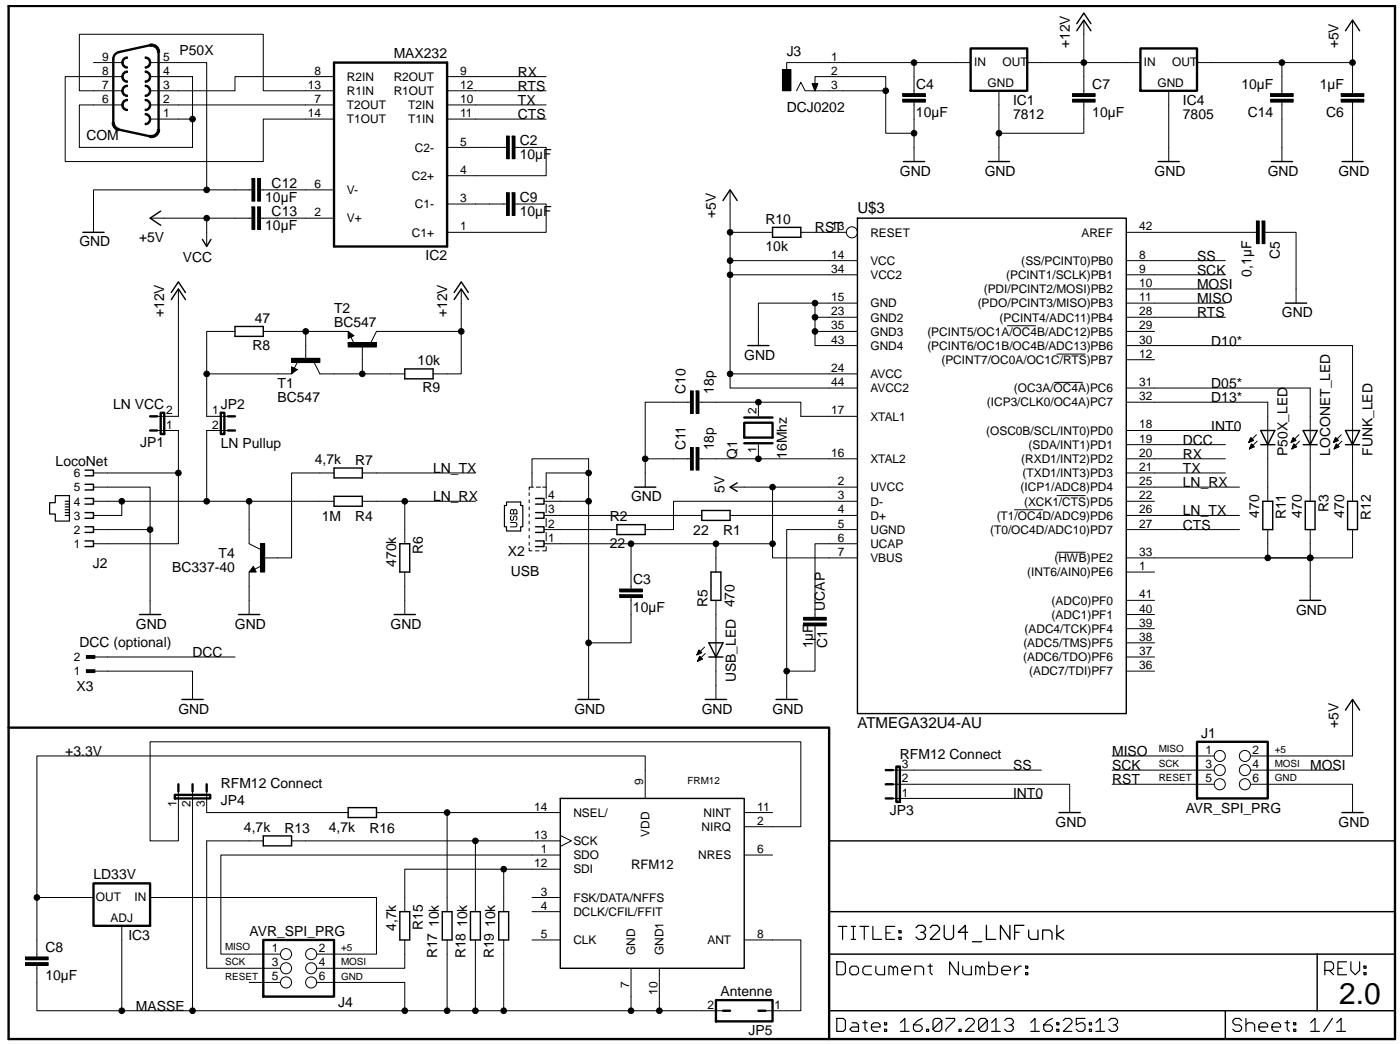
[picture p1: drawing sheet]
<svg xmlns="http://www.w3.org/2000/svg" width="251mm" height="187mm" viewBox="0 0 251 187" stroke-linecap="round" stroke-linejoin="round" font-family="sans-serif">
<g fill="none" stroke="#000" stroke-width=".18">
<path d="M16.8 11.2h5.1M21.9 13.7h-10.2v15.3h35.6v-7.6h12.7M21.9 16.3h-7.7v-10.1h33.1v10.1h12.7M22 10.7l.3-.3 .4-.2h.2v.3a.76 .76 0 0 0-.8 .7 .76 .76 0 0 0 .8 .8v.2a1.01 1.01 0 0 1-.9-.5 1.01 1.01 0 0 1 0-1zM22.3 18l.6-.2v.3a.76 .76 0 0 0-.8 .7 .76 .76 0 0 0 .8 .8v.2a1.01 1.01 0 0 1-1-.7 1.01 1.01 0 0 1 .4-1.1zM22.3 12.9l.6-.2v.3a.76 .76 0 0 0-.8 .7 .76 .76 0 0 0 .8 .8v.3a1.01 1.01 0 0 1-1-.7 1.01 1.01 0 0 1 .4-1.2zM22.3 15.4l.6-.1v.2a.76 .76 0 0 0-.8 .8 .76 .76 0 0 0 .8 .8v.2a1.01 1.01 0 0 1-1-.7 1.01 1.01 0 0 1 .4-1.2zM26.1 17.8a1.02 1.02 0 0 1 1 1 1.02 1.02 0 0 1-1 1v-.2a.76 .76 0 0 0 .7-.8 .76 .76 0 0 0-.7-.7zM26.1 15.3a1.02 1.02 0 0 1 1 1 1.02 1.02 0 0 1-1 1v-.2a.76 .76 0 0 0 .7-.8 .76 .76 0 0 0-.7-.8zM26.1 12.7a1.02 1.02 0 0 1 1 1 1.02 1.02 0 0 1-1 1.1v-.3a.76 .76 0 0 0 .7-.8 .76 .76 0 0 0-.7-.7zM26.1 10.2a1.01 1.01 0 0 1 1 1 1.01 1.01 0 0 1-1 1v-.2a.76 .76 0 0 0 .7-.8 .76 .76 0 0 0-.7-.7zM26.9 7.9a1.46 1.46 0 0 1 1.8 1.5h-.4a1.06 1.06 0 0 0-1.3-1.1z"/>
<path d="M26.9 11.2h10.2v22.9M26.9 13.7h7.7v12.7h-20.4v-7.6h7.7M26.9 18.8h33.1M60 13.7h-17.8v2.6h-15.3M80.3 13.7h17.7M80.3 18.8h17.7M98 16.3h-17.7M140.5 12.5h1.5v3.8h-1.5zM140.5 12.5h.1M141.2 12.5v-1.3h22.9v5.6M143 16.3l.8-1.5 .7 1.5h14.5M145.8 15h1l-.5 1.3z"/>
<path d="M145.8 15h1M145.9 15.2h.9M145.9 15.3h.8M145.9 15.4h.8M146 15.5h.6M146 15.6h.6M146.1 15.8h.4M146.1 15.9h.4M146.2 16h.2M146.2 16.1h.2M146.3 16.2h.1M146.3 16.3v-2.6h12.7v10.2h5.1"/>
<path d="M162 16.8h4.1v.5h-4.1zM162 16.8h.1M162 17.8h4.1v.5h-4.1zM162 17.8h.1M164.1 18.3v10.7M164.1 11.2h10.1M179.3 16.3v12.7M192.5 16.8h4.1v.5h-4.1zM192.5 16.8h.1M192.5 17.8h4.1v.5h-4.1zM192.5 17.8h.1M194.6 18.3v5.6h-15.3"/>
<path d="M194.6 3.6v7.6h-10.2M204.7 11.2h-10.1v5.6M209.8 16.3v12.7M214.9 11.2h15.2M228.1 17.8h4.1v.5h-4.1zM228.1 17.8h.1M228.1 16.8h4.1v.5h-4.1zM228.1 16.8h.1M230.1 18.3v10.7M240.8 17.8h4v.5h-4zM240.8 17.8h.1M240.8 16.8h4v.5h-4z"/>
<path d="M240.8 16.8h.1M242.8 18.3v10.7M242.8 11.2h-12.7v5.6M242.8 3.6v13.2M20.1 22h.4a1.11 1.11 0 0 0 .9 1l-.1 .4a1.46 1.46 0 0 1-1.2-1.4zM26.1 20.4a1.02 1.02 0 0 1 1 1 1.02 1.02 0 0 1-1 1v-.3a.76 .76 0 0 0 .7-.7 .76 .76 0 0 0-.7-.8zM26.9 39.1h10.2M27 24.3a1.05 1.05 0 0 0 1.3-1.1h.4a1.44 1.44 0 0 1-1.8 1.5zM34.6 21.4h-7.7M45.2 32h.5v4.1h-.5zM45.2 32h.1M45.2 37.1h.5v4.1h-.5z"/>
<path d="M45.2 37.1h.1M45.2 34.1h-28.4v7.6M45.2 39.1h-8.1v5.1M46.2 32h.6v4.1h-.6zM46.2 32h.1M46.2 37.1h.6v4.1h-.6zM46.2 37.1h.1M46.8 39.1h13.2M46.8 34.1h13.2M80.3 36.6h10.6M80.3 26.4h10.6M90.9 24.4h.5v4.1h-.5z"/>
<path d="M90.9 24.4h.1M90.9 34.6h.5v4h-.5zM90.9 34.6h.1M91.9 24.4h.6v4.1h-.6zM91.9 24.4h.1M91.9 34.6h.6v4h-.6zM91.9 34.6h.1M92.5 36.6h5.5v5.1h-17.7M92.5 26.4h5.5v5.1h-17.7M98 21.4h-17.7M131.1 34.1v7.6h7.6M225.5 39.7h.6v4h-.6z"/>
<path d="M225.5 39.7h.1M226.6 39.7h.5v4h-.5zM226.6 39.7h.1M32 51.8v22.9h-3.8M42.2 59.5h-5.1v15.2h3.8M47.3 59.5h15.2M54.9 59.5v5M62.5 59.5l1 .7-1 .5zM82.8 59.5h-15.2l-1 2M82.8 51.8v15.3h-5.1M131.1 41.7v5.1h22.8M131.1 46.8v2.5h22.8"/>
<path d="M131.1 49.3v17.8h22.8M143.8 41.7h8.1M146.3 54.4v7.6h7.6M153.9 54.4h-17.8v7.6M153.9 59.5h-7.6M153.9 56.9h-7.6M180.8 58.5h5.1M202.2 59.5h5.1M202.2 41.7h23.3M202.2 46.8h17.8M202.2 49.3h17.8M202.2 54.4h17.8"/>
<path d="M202.2 56.9h17.8M202.2 51.8h17.8M227.1 41.7h5.6v12.7M28.2 77.2h3.8v7.7M37.1 67.1h15.2M40.9 77.2h-3.8v12.7M52.3 64.3h5.1v.8h-5.1zM52.3 64.3h.1M52.3 65.8l1.1 .5-1.1 .8zM53.4 64.9l-.6 1.2M56.4 65.1l1 2h15.3M62.5 61.5h5.1v.8h-5.1z"/>
<path d="M62.5 61.5h.1M63 60.5l.6 1.2M65 62v5.1M123.9 72.2h-8.1v15.2M123.9 70.1h.6v4.1h-.6zM123.9 70.1h.1M125 70.1h.5v4.1h-.5zM125 70.1h.1M125.5 72.2h10.6M131.1 67.1v2.5h22.8M136.1 72.2h7.7v2.5h10.1M136.1 72.2v2.5"/>
<path d="M136.1 79.8v2.5M189.2 68.6h5.1M189.7 63.5h5.1M202.2 62h40.6v27.9M202.2 72.2h25.4v17.7M202.2 77.2l20.3 .1M202.2 69.6h33v20.3M202.2 64.5h5.1M202.2 79.8h17.8M224.2 79.3h.1M224.2 79.2h.4M224.3 79.1h.6"/>
<path d="M224.3 79h.7M224.4 78.9h.5M224.4 78.7h.3M224.5 78.6h.1M224.5 79.9h.4M224.5 78.5l.5 .5-.8 .4zM224.6 79.8h.2M224.6 79.7h.1M224.7 79.7l.5 .5-.9 .4zM225.5 78l-1.3 1.4M225.7 79.2l-1.4 1.4M231.8 79.3h.1"/>
<path d="M231.8 79.2h.4M231.9 79.1h.6M231.9 79h.7M232 78.9h.5M232 78.7h.4M232.1 78.6h.1M232.2 79.9h.4M232.2 78.5l.5 .5-.9 .4zM232.2 79.8h.2M232.3 79.7h.1M232.3 79.7l.5 .5-.9 .4zM233.2 78l-1.4 1.4"/>
<path d="M233.3 79.2l-1.4 1.4M239.4 79.3h.2M239.5 79.2h.3M239.5 79.1h.6M239.6 79h.6M239.6 78.9h.5M239.7 78.7h.3M239.7 78.6h.2M239.8 78.5l.5 .5-.9 .4zM239.8 79.9h.4M239.8 79.8h.2M239.9 79.7h.1"/>
<path d="M239.9 79.7l.5 .5-.9 .4zM240.8 78l-1.4 1.4M240.9 79.2l-1.4 1.4M16.8 87.4h10.1v22.9M16.8 89.9h5.1v2.6h-5.1M16.8 84.9h15.2v12.7h-15.2M16.8 95h10.1M21.9 89.9h15.2M37.1 89.9h22.9M44.7 89.9v7.7l2.1 1M46.8 97.6h.7v5h-.7zM46.8 97.6h.1"/>
<path d="M60 84.9h-7.7v15.2h-5M65 89.9h7.7v7.7M65 84.9h20.3M72.7 89.9h12.6M91.6 93.8h1l.2 .2v.4l-.2 .1h-1M91.8 92.6l-.2 .2v.4l.2 .2 .4-.2v-.4l.2-.2 .4 .2v.4l-.2 .2M91.8 91.4l.4 .2 .4-.2 .2 .2v.6h-1.2v-.6zM92.2 91.6v.6M95 98.3v.5h.5M95 97.3v.5M95 88.4v.5M95 89.7v.5"/>
<path d="M95 91v.5M95 92.2v.5M95 93.5v.5M95 94.8v.5M95 96v.6M95.5 87.4v-5.1h10.2v43.2M95.8 87.4h-.8v.5M96.1 98.8h.7M96.3 87.4h.7M97.4 87.4h.6M97.7 89.9h8M98 90.5v1.5"/>
<path d="M98 93v1.5M98 95.5v1.6M98 98.1v.7h-.6M105.7 84.9h-7.7v4.5M110.7 95h-13M113.3 97.6v8.1M115.8 82.3h8.1M123.9 80.3h.6v4.1h-.6zM123.9 80.3h.1M125 80.3h.5v4.1h-.5zM125 80.3h.1M126 92.5h-28.3"/>
<path d="M128.5 97.6h-30.8M128.5 97.6v5M128.5 97.6h10.2M131.1 87.4h7.6M153.9 95h-12.7v30.5M153.9 97.6h-7.6v13.2M153.9 89.9h-33v5.1h-5.1M153.9 87.4h-15.2v12.7h15.2M153.9 92.5h-22.8M153.9 82.3h-28.4M182.1 91.5h5.1M189.7 88.9h5.1"/>
<path d="M189.7 99.1h5.1M202.2 89.9h5.1M202.2 87.4h20.3M202.2 84.9h17.8M202.2 82.3h17.8M222.5 95h-20.3M222.5 92.5h-20.3M224.3 80.5h.1M224.3 80.4h.3M224.4 80.3h.5M224.4 80.2h.7M224.5 80.1h.5"/>
<path d="M227.6 95v5.1h15.2v-5.1M231.9 80.5h.1M231.9 80.4h.3M232 80.3h.5M232 80.2h.8M232.1 80.1h.6M235.2 95v12.7M239.5 80.5h.1M239.6 80.4h.2M239.6 80.3h.5M239.7 80.2h.7M239.7 80.1h.6"/>
<path d="M15.5 117.6h1.5v.5h-1.5zM15.5 117.6h.1M16.8 117.9h25.4M44.7 102.6v7.7M45.5 101.6l.5 1h-1.3zM46.9 101.5l-1.2 .6M72.7 102.6v7.7M111.2 105.7h4.1v.5h-4.1zM111.2 105.7h.1M111.2 106.7h4.1v.5h-4.1zM111.2 106.7h.1M113.3 107.2v8.1h-7.6"/>
<path d="M125.1 117.4h.1M125.2 117.3h.3M125.2 117.2h.6M125.3 118.5h.2M125.3 117.1h.7M125.3 118.4h.4M125.3 117h.5M125.4 118.3h.6M125.4 116.9h.3M125.4 118.2h.6M125.4 116.7h.2M125.5 118.1h.4"/>
<path d="M125.5 116.6l.5 .5-.9 .4zM125.5 117.9h.3M125.6 117.8h.1M125.6 117.8l.5 .5-.9 .4zM126.5 116.1l-1.4 1.4M126.6 117.3l-1.4 1.4M128.5 107.7v17.8M144.3 110.8h4v.5h-4zM144.3 110.8h.1M144.3 111.8h4v.5h-4zM144.3 111.8h.1M146.3 112.3v8.1h-5.1"/>
<path d="M202.2 102.6h5.1M202.2 107.7h5.1M202.2 110.3h5.1M202.2 112.8h5.1M202.2 115.3h5.1M202.2 117.9h5.1M235.2 100.1h-33M15.5 120.2h1.5v.5h-1.5zM15.5 120.2h.1M16.8 120.4h17.8v5.1M160.3 138.2h26.6M199.6 135.6h18.4"/>
<path d="M199.6 138.2h18.4M202.2 120.4h5.1M224.5 138.2h15.8M242.8 125.5v10.1h-18.3M32 142v8.9h-5.1v-17.8h116.9v15.2h-10.2M34.6 142v39.4M37.1 142v3.8h25.4M47.3 150.9h-10.2v22.8h13.3M80.3 145.8v17.8M85.3 150.9v12.7M90.4 156v7.6M100.6 149.9l2 1-2 1"/>
<path d="M100.6 153.4h-61v17.8h10.8M100.6 150.9h-48.3M100.6 145.8h-33M100.6 156h-27.9v7.6M115.8 143.3v-7.7h-109.2v25.4M133.6 153.4h5.1M133.6 145.8h5.1M160.3 140.7h31.7v5.1M160.3 143.3h26.6M199.6 140.7h18.4M224.5 140.7h18.3v5.1M4.6 171.7h4.1v.5h-4.1z"/>
<path d="M4.6 171.7h.1M4.6 172.7h4.1v.5h-4.1zM4.6 172.7h.1M6.6 161v10.7M6.6 161h10.2M6.6 173.2v8.2h66.1M21.9 166.1v15.3M26.9 161h40.7v10.2h-10.7M44.7 176.3h5.7M72.7 168.7v5h-15.8M80.3 168.7v12.7M85.3 168.7v12.7"/>
<path d="M90.4 168.7v12.7M95.5 161h5.1M95.5 163.6h5.1M95.5 168.7h5.1M113.3 173.7v7.7h-40.6v-5.1h-15.8M118.4 173.7v7.7h-5.1M133.6 168.7h10.2v12.7h-6.4M118.4 181.4h11.4"/>
<circle cx="159" cy="16.3" r=".51"/>
<circle cx="164.1" cy="11.2" r=".51"/>
<circle cx="194.6" cy="11.2" r=".51"/>
<circle cx="230.1" cy="11.2" r=".51"/>
<circle cx="242.8" cy="11.2" r=".51"/>
<circle cx="34.6" cy="21.4" r=".51"/>
<circle cx="37.1" cy="34.1" r=".51"/>
<circle cx="37.1" cy="39.1" r=".51"/>
<circle cx="164.1" cy="23.9" r=".51"/>
<circle cx="179.3" cy="23.9" r=".51"/>
<circle cx="54.9" cy="59.5" r=".51"/>
<circle cx="82.8" cy="59.5" r=".51"/>
<circle cx="131.1" cy="41.7" r=".51"/>
<circle cx="131.1" cy="49.3" r=".51"/>
<circle cx="131.1" cy="46.8" r=".51"/>
<circle cx="146.3" cy="54.4" r=".51"/>
<circle cx="146.3" cy="59.5" r=".51"/>
<circle cx="146.3" cy="56.9" r=".51"/>
<circle cx="152.9" cy="41.7" r="1"/>
<circle cx="37.1" cy="67.1" r=".51"/>
<circle cx="65" cy="67.1" r=".51"/>
<circle cx="131.1" cy="67.1" r=".51"/>
<circle cx="136.1" cy="72.2" r=".51"/>
<circle cx="21.9" cy="89.9" r=".51"/>
<circle cx="26.9" cy="95" r=".51"/>
<circle cx="32" cy="84.9" r=".51"/>
<circle cx="37.1" cy="89.9" r=".51"/>
<circle cx="44.7" cy="89.9" r=".51"/>
<circle cx="72.7" cy="89.9" r=".51"/>
<circle cx="105.7" cy="89.9" r=".51"/>
<circle cx="105.7" cy="84.9" r=".51"/>
<circle cx="113.3" cy="97.6" r=".51"/>
<circle cx="115.8" cy="82.3" r=".51"/>
<circle cx="128.5" cy="97.6" r=".51"/>
<circle cx="136.1" cy="82.3" r=".51"/>
<circle cx="138.7" cy="87.4" r=".51"/>
<circle cx="138.7" cy="97.6" r=".51"/>
<circle cx="105.7" cy="115.3" r=".51"/>
<circle cx="227.6" cy="100.1" r=".51"/>
<circle cx="235.2" cy="100.1" r=".51"/>
<circle cx="141.2" cy="120.4" r=".51"/>
<circle cx="219" cy="135.6" r="1"/>
<circle cx="219" cy="138.2" r="1"/>
<circle cx="223.5" cy="135.6" r="1"/>
<circle cx="223.5" cy="138.2" r="1"/>
<circle cx="80.3" cy="145.8" r=".51"/>
<circle cx="85.3" cy="150.9" r=".51"/>
<circle cx="90.4" cy="156" r=".51"/>
<circle cx="219" cy="140.7" r="1"/>
<circle cx="223.5" cy="140.7" r="1"/>
<circle cx="6.6" cy="161" r=".51"/>
<circle cx="51.3" cy="171.2" r="1"/>
<circle cx="51.3" cy="176.3" r="1"/>
<circle cx="51.3" cy="173.7" r="1"/>
<circle cx="55.9" cy="173.7" r="1"/>
<circle cx="55.9" cy="171.2" r="1"/>
<circle cx="55.9" cy="176.3" r="1"/>
<circle cx="21.9" cy="181.4" r=".51"/>
<circle cx="34.6" cy="181.4" r=".51"/>
<circle cx="72.7" cy="181.4" r=".51"/>
<circle cx="80.3" cy="181.4" r=".51"/>
<circle cx="85.3" cy="181.4" r=".51"/>
<circle cx="90.4" cy="181.4" r=".51"/>
<circle cx="113.3" cy="181.4" r=".51"/>
<circle cx="118.4" cy="181.4" r=".51"/>
</g>
<g fill="none" stroke="#000" stroke-width=".42">
<path d="M1.5 1.1h248.9v185.3h-248.9zM26.9 8.1l-5.6 1.2-.5 .3-.3 .4-.2 .6v11.4M28.5 9.4v13.8M60 11.2h20.3v33h-20.3zM174.2 8.7h10.2v7.6h-10.2zM204.7 8.7h10.2v7.6h-10.2zM21.3 23.3l5.6 1.2M26.9 77.2h1.3M26.9 74.7h1.3M28.8 74.1h.7v3.8h-.7zM39.6 74.1h.7v3.8h-.7zM40.9 77.2h1.3"/>
<path d="M40.9 74.7h1.3M133.6 75.9h5.1v2.6h-5.1zM133.6 74.9h5.1M133.6 79.5h5.1M1.5 130.6h147.3v55.8M159 138.2h1.3M160.9 137.6h.6v6.3h-.6zM214.9 133.1h12.7v10.2h-12.7zM16.8 158.5h10.1v7.6h-10.1zM31.4 142.6h6.3v.7h-6.3zM32 140.7v1.3M34.6 140.7v1.3"/>
<path d="M37.1 140.7v1.3M159 140.7h1.3M159 143.3h1.3M47.3 168.7h12.7v10.1h-12.7zM128.5 179.5h10.2v3.8h-10.2zM129.8 181.4h1.3M136.1 181.4h1.3"/>
</g>
<g fill="none" stroke="#000" stroke-width=".25">
<path d="M193.3 5.5l1.3-1.9 1.2 1.9M193.3 4.2l1.3-1.9 1.2 1.9M241.5 5.5l1.3-1.9 1.3 1.9M28.8 37.9l-1.9 1.2 1.9 1.3M129.8 36l1.3-1.9 1.2 1.9M153.9 39.1h48.3v88.9h-48.3zM162.2 29h3.8M177.4 29h3.8M207.9 29h3.8M228.2 29h3.8M240.9 29h3.8M14.9 41.7h3.8"/>
<path d="M30.8 53.8l1.2-2 1.3 2M30.8 52.5l1.2-1.9 1.3 1.9M36.3 43l.8 1.2 .8-1.2M42.2 58.6h5.1v1.8h-5.1zM81.5 53.8l1.3-2 1.3 2M81.5 52.5l1.3-1.9 1.3 1.9M138.7 40.8h5.1v1.8h-5.1zM230.8 54.4h3.8M52.5 66.1v.7l.6-.5-.5-.2v.4l.3-.2M63 60.2l-.2-.1v.4l.5-.3-.7-.5v.8M72.7 66.2h5v1.8h-5zM134.2 62h3.8"/>
<path d="M226.3 77.2h2.6l-1.3 2.6zM226.3 79.8h2.6M233.9 77.2h2.6l-1.3 2.6zM233.9 79.8h2.6M241.5 77.2h2.6l-1.3 2.6zM241.5 79.8h2.6M15.3 97.1h1.5v1h-1.5M15.3 94.5h1.5v1h-1.5M15.3 92h1.5v1h-1.5M15.3 89.4h1.5v1.1h-1.5M15.3 86.9h1.5v1h-1.5M15.3 84.4h1.5v1h-1.5"/>
<path d="M60 89.1h5v1.7h-5zM60 84h5v1.8h-5zM71.8 97.6h1.8v5h-1.8zM96.1 97.1h1.6v1h-1.6M96.1 94.5h1.6v1h-1.6M96.1 92h1.6v1h-1.6M96.1 89.4h1.6v1.1h-1.6M110.7 94.1h5.1v1.8h-5.1zM113.9 87.4h3.8M126 91.6h5.1v1.8h-5.1zM132.3 86.6l-1.2 .8 1.2 .8M226.7 89.9h1.8v5.1h-1.8z"/>
<path d="M234.3 89.9h1.8v5.1h-1.8zM241.9 89.9h1.8v5.1h-1.8zM25 110.3h3.8M42.8 110.3h3.8M45.5 102.1l-.1 .3h.3l-.2-.5-.5 .6h.7M70.8 110.3h3.8M127.3 115.3h2.5l-1.3 2.6zM127.3 117.9h2.5M127.6 102.6h1.8v5.1h-1.8zM233.3 107.7h3.8M32.7 125.5h3.8M103.8 125.5h3.8"/>
<path d="M126.6 125.5h3.8M139.3 125.5h3.8M241.5 127.4l1.3-1.9 1.3 1.9M47.3 150h5v1.8h-5zM62.5 144.9h5.1v1.8h-5.1zM100.6 143.3h33v30.4h-33zM190.1 145.8h3.8M240.9 145.8h3.8M71.8 163.6h1.8v5.1h-1.8zM79.4 163.6h1.8v5.1h-1.8zM84.5 163.6h1.7v5.1h-1.7zM89.5 163.6h1.8v5.1h-1.8z"/>
<path d="M148.8 163.6h101.6M148.8 171.2h101.6M236.5 171.2v10.2M148.8 181.4v-30.5h101.6v30.5M220 181.4v5M220 181.4h16.5M236.5 181.4h13.9v5h-101.6v-5h71.2"/>
</g>
<g fill="none" stroke="#000" stroke-width=".21">
<path d="M9.9 88.9h2.6v4.6h-2.6v-1.3h-1v-2h1zM11.7 92.5h.8M11.7 92h.8M11.7 91.5h.8M11.7 91h.8M11.7 90.5h.8M11.7 89.9h.8M90.9 90.1h2.6v.6h.4v3.8h-.4v.8h-2.6v-.8h-.4v-3.8h.4zM150.2 172.6h1.2l.4 .4v1.5l-.4 .4h-1.2zM150.5 166.2h1.5M151.3 166.2v2.4M152.5 173.7l.4-.3h.8l.4 .3v.8l-.4 .4h-.8l-.4-.4z"/>
<path d="M152.8 166.2h.8M152.8 168.6h.8M153.2 166.2v2.4M154.4 166.2h1.5M155.1 166.2v2.4M156.4 173.4h-1.1l-.4 .3v.8l.4 .4h1.1M156.7 166.2v2.4h1.6M157.2 173.4v1.1l.4 .4h1.2v-1.5M159 167.4h.8M159.6 174.9v-1.5h.4l.4 .3v1.2M160.4 173.7l.3-.3 .4 .3v1.2M160.6 166.2h-1.6v2.4h1.6"/>
<path d="M161.4 167h.4v.4h-.4zM161.4 168.2h.4v.4h-.4zM161.9 174.1h1.6v-.4l-.4-.3h-.8l-.4 .3v.8l.4 .4h.8M164.3 174.9v-1.5h1.1l.4 .3v1.2M166.6 173.4h.8M167 173v1.5l.4 .4M172 172.6v2.3l-1.5-2.3v2.3M172.8 173.4v1.1l.4 .4h1.2v-1.5M175.2 174.9v-1.5h.4l.3 .3v1.2M175.9 173.7l.4-.3 .4 .3v1.2M177.5 172.6v2.3h1.2l.3-.4v-.8l-.3-.3h-1.2M179.8 174.1h1.6v-.4l-.4-.3h-.8l-.4 .3v.8l.4 .4h.8"/>
<path d="M182.2 173.4v1.5M183.3 173.4h-.3l-.8 .7M184.1 173.4h.4v.3h-.4zM184.1 174.5h.4v.4h-.4zM237.8 174.1h1.2l.4-.4v-.7l-.4-.4h-1.2v2.3M238.6 174.1l.8 .8M240.2 173.7h.8M241.7 172.6h-1.5v2.3h1.5M242.5 172.6v1.5l.8 .8 .8-.8v-1.5M244.9 173.4h.3v.3h-.3zM244.9 174.5h.3v.4h-.3zM150.2 182.7h1.2l.4 .4v1.6l-.4 .4h-1.2z"/>
<path d="M152.9 183.5h.8l.4 .4v1.2h-1.2l-.4-.4 .4-.4h1.2M154.9 183.5h.8M155.3 183.1v1.6l.4 .4M156.4 184.3h1.6v-.4l-.4-.4h-.8l-.4 .4v.8l.4 .4h.8M158.8 183.5h.4v.4h-.4zM158.8 184.7h.4v.4h-.4zM161.6 183.5l.8-.8v2.4M161.6 185.1h1.6M165.5 182.7l-.7 .4-.8 .8v.8l.4 .4h.7l.4-.4v-.4l-.4-.4h-1.1M166.3 184.7h.4v.4h-.4zM169.1 183.1l-1.6 1.6 .4 .4h.8l.4-.4v-1.6l-.4-.4h-.8l-.4 .4v1.6M169.8 182.7h1.6v.4l-1.6 1.6v.4"/>
<path d="M172.2 184.7h.3v.4h-.3zM173.3 183.1l.4-.4h.8l.4 .4v.4l-1.6 1.6h1.6M177.2 183.1l-1.5 1.6 .4 .4h.7l.4-.4v-1.6l-.4-.4h-.7l-.4 .4v1.6M178 183.5l.8-.8v2.4M178 185.1h1.6M180.4 183.1l.3-.4h.8l.4 .4v.4l-.4 .4h-.4M181.5 183.9l.4 .4v.4l-.4 .4h-.8l-.3-.4M185 183.5l.8-.8v2.4M185 185.1h1.6M188.9 182.7l-.8 .4-.7 .8v.8l.3 .4h.8l.4-.4v-.4l-.4-.4h-1.1M189.7 183.5h.4v.4h-.4zM189.7 184.7h.4v.4h-.4z"/>
<path d="M190.9 183.1l.4-.4h.7l.4 .4v.4l-1.5 1.6h1.5M194.8 182.7h-1.6v1.2l.8-.4h.4l.4 .4v.8l-.4 .4h-.8l-.4-.4M195.6 183.5h.3v.4h-.3zM195.6 184.7h.3v.4h-.3zM196.7 183.5l.8-.8v2.4M196.7 185.1h1.6M199 183.1l.5-.4h.7l.4 .4v.4l-.4 .4h-.4M200.2 183.9l.4 .4v.4l-.4 .4h-.7l-.5-.4M222.9 183.1l-.4-.4h-.8l-.4 .4v.4l.4 .4h.8l.4 .4v.4l-.4 .4h-.8l-.4-.4M223.7 183.9l.3-.4h.8l.4 .4v1.2M223.7 182.7v2.4M226 184.3h1.6v-.4l-.4-.4h-.8l-.4 .4v.8l.4 .4h.8"/>
<path d="M228.3 184.3h1.6v-.4l-.4-.4h-.8l-.4 .4v.8l.4 .4h.8M230.7 183.5h.8M231.1 183.1v1.6l.4 .4M232.2 183.5h.4v.4h-.4zM232.2 184.7h.4v.4h-.4zM235.3 183.5l.8-.8v2.4M235.3 185.1h1.6M239.2 182.7l-1.6 2.4M240 183.5l.7-.8v2.4M240 185.1h1.5"/>
</g>
<g fill="none" stroke="#000" stroke-width=".23">
<path d="M164.4 166.5l.5-.5h.8l.4 .5v.4l-.4 .4h-.4M165.7 167.3l.4 .4v.4l-.4 .5h-.8l-.5-.5M167 166.5l.4-.5h.8l.5 .5v.4l-1.7 1.7h1.7M169.5 166v2.1l.4 .5h.8l.5-.5v-2.1M173.7 167.3h-1.7l1.3-1.3v2.6M174.6 169h1.6M177.1 166v2.6h1.7M181.3 166v2.6l-1.7-2.6v2.6M182.1 167.3h.9M183.8 166h-1.7v2.6M184.7 166.9v1.2l.4 .5h1.2v-1.7M187.2 168.6v-1.7h1.2l.4 .4v1.3"/>
<path d="M189.7 166v2.6M191 166.9l-1.3 .8 1.3 .9"/>
</g>
<g fill="#000">
<path d="M140.5 12.5h1.5v3.8h-1.5zM162 16.8h4.1v.5h-4.1zM162 17.8h4.1v.5h-4.1zM192.5 16.8h4.1v.5h-4.1zM192.5 17.8h4.1v.5h-4.1zM228.1 17.8h4.1v.5h-4.1zM228.1 16.8h4.1v.5h-4.1zM240.8 17.8h4v.5h-4zM240.8 16.8h4v.5h-4zM45.2 32h.5v4.1h-.5zM45.2 37.1h.5v4.1h-.5zM46.2 32h.6v4.1h-.6z"/>
<path d="M46.2 37.1h.6v4.1h-.6zM90.9 24.4h.5v4.1h-.5zM90.9 34.6h.5v4h-.5zM91.9 24.4h.6v4.1h-.6zM91.9 34.6h.6v4h-.6zM225.5 39.7h.6v4h-.6zM226.6 39.7h.5v4h-.5zM52.3 64.3h5.1v.8h-5.1zM62.5 61.5h5.1v.8h-5.1zM123.9 70.1h.6v4.1h-.6zM125 70.1h.5v4.1h-.5zM46.8 97.6h.7v5h-.7z"/>
<path d="M123.9 80.3h.6v4.1h-.6zM125 80.3h.5v4.1h-.5zM15.5 117.6h1.5v.5h-1.5zM111.2 105.7h4.1v.5h-4.1zM111.2 106.7h4.1v.5h-4.1zM144.3 110.8h4v.5h-4zM144.3 111.8h4v.5h-4zM15.5 120.2h1.5v.5h-1.5zM4.6 171.7h4.1v.5h-4.1zM4.6 172.7h4.1v.5h-4.1z"/>
</g>
<g fill="#000">
<path d="M22.3 18l.6-.2v.3a.76 .76 0 0 0-.8 .7 .76 .76 0 0 0 .8 .8v.2a1.01 1.01 0 0 1-1-.7 1.01 1.01 0 0 1 .4-1.1z" fill-rule="evenodd"/>
<path d="M22.3 12.9l.6-.2v.3a.76 .76 0 0 0-.8 .7 .76 .76 0 0 0 .8 .8v.3a1.01 1.01 0 0 1-1-.7 1.01 1.01 0 0 1 .4-1.2z" fill-rule="evenodd"/>
<path d="M22.3 15.4l.6-.1v.2a.76 .76 0 0 0-.8 .8 .76 .76 0 0 0 .8 .8v.2a1.01 1.01 0 0 1-1-.7 1.01 1.01 0 0 1 .4-1.2z" fill-rule="evenodd"/>
<path d="M22 10.7l.3-.3 .4-.2h.2v.3a.76 .76 0 0 0-.8 .7 .76 .76 0 0 0 .8 .8v.2a1.01 1.01 0 0 1-.9-.5 1.01 1.01 0 0 1 0-1z" fill-rule="evenodd"/>
<path d="M26.1 17.8a1.02 1.02 0 0 1 1 1 1.02 1.02 0 0 1-1 1v-.2a.76 .76 0 0 0 .7-.8 .76 .76 0 0 0-.7-.7z" fill-rule="evenodd"/>
<path d="M26.1 15.3a1.02 1.02 0 0 1 1 1 1.02 1.02 0 0 1-1 1v-.2a.76 .76 0 0 0 .7-.8 .76 .76 0 0 0-.7-.8z" fill-rule="evenodd"/>
<path d="M26.1 12.7a1.02 1.02 0 0 1 1 1 1.02 1.02 0 0 1-1 1.1v-.3a.76 .76 0 0 0 .7-.8 .76 .76 0 0 0-.7-.7z" fill-rule="evenodd"/>
<path d="M26.1 10.2a1.01 1.01 0 0 1 1 1 1.01 1.01 0 0 1-1 1v-.2a.76 .76 0 0 0 .7-.8 .76 .76 0 0 0-.7-.7z" fill-rule="evenodd"/>
<path d="M26.9 7.9a1.46 1.46 0 0 1 1.8 1.5h-.4a1.06 1.06 0 0 0-1.3-1.1z" fill-rule="evenodd"/>
<path d="M20.1 22h.4a1.11 1.11 0 0 0 .9 1l-.1 .4a1.46 1.46 0 0 1-1.2-1.4z" fill-rule="evenodd"/>
<path d="M26.1 20.4a1.02 1.02 0 0 1 1 1 1.02 1.02 0 0 1-1 1v-.3a.76 .76 0 0 0 .7-.7 .76 .76 0 0 0-.7-.8z" fill-rule="evenodd"/>
<path d="M27 24.3a1.05 1.05 0 0 0 1.3-1.1h.4a1.44 1.44 0 0 1-1.8 1.5z" fill-rule="evenodd"/>
<circle cx="159" cy="16.3" r=".51"/>
<circle cx="164.1" cy="11.2" r=".51"/>
<circle cx="194.6" cy="11.2" r=".51"/>
<circle cx="230.1" cy="11.2" r=".51"/>
<circle cx="242.8" cy="11.2" r=".51"/>
<circle cx="34.6" cy="21.4" r=".51"/>
<circle cx="37.1" cy="34.1" r=".51"/>
<circle cx="37.1" cy="39.1" r=".51"/>
<circle cx="164.1" cy="23.9" r=".51"/>
<circle cx="179.3" cy="23.9" r=".51"/>
<circle cx="54.9" cy="59.5" r=".51"/>
<circle cx="82.8" cy="59.5" r=".51"/>
<circle cx="131.1" cy="41.7" r=".51"/>
<circle cx="131.1" cy="49.3" r=".51"/>
<circle cx="131.1" cy="46.8" r=".51"/>
<circle cx="146.3" cy="54.4" r=".51"/>
<circle cx="146.3" cy="59.5" r=".51"/>
<circle cx="146.3" cy="56.9" r=".51"/>
<circle cx="37.1" cy="67.1" r=".51"/>
<circle cx="65" cy="67.1" r=".51"/>
<circle cx="131.1" cy="67.1" r=".51"/>
<circle cx="136.1" cy="72.2" r=".51"/>
<circle cx="21.9" cy="89.9" r=".51"/>
<circle cx="26.9" cy="95" r=".51"/>
<circle cx="32" cy="84.9" r=".51"/>
<circle cx="37.1" cy="89.9" r=".51"/>
<circle cx="44.7" cy="89.9" r=".51"/>
<circle cx="72.7" cy="89.9" r=".51"/>
<circle cx="105.7" cy="89.9" r=".51"/>
<circle cx="105.7" cy="84.9" r=".51"/>
<circle cx="113.3" cy="97.6" r=".51"/>
<circle cx="115.8" cy="82.3" r=".51"/>
<circle cx="128.5" cy="97.6" r=".51"/>
<circle cx="136.1" cy="82.3" r=".51"/>
<circle cx="138.7" cy="87.4" r=".51"/>
<circle cx="138.7" cy="97.6" r=".51"/>
<circle cx="105.7" cy="115.3" r=".51"/>
<circle cx="227.6" cy="100.1" r=".51"/>
<circle cx="235.2" cy="100.1" r=".51"/>
<circle cx="141.2" cy="120.4" r=".51"/>
<circle cx="80.3" cy="145.8" r=".51"/>
<circle cx="85.3" cy="150.9" r=".51"/>
<circle cx="90.4" cy="156" r=".51"/>
<circle cx="6.6" cy="161" r=".51"/>
<circle cx="21.9" cy="181.4" r=".51"/>
<circle cx="34.6" cy="181.4" r=".51"/>
<circle cx="72.7" cy="181.4" r=".51"/>
<circle cx="80.3" cy="181.4" r=".51"/>
<circle cx="85.3" cy="181.4" r=".51"/>
<circle cx="90.4" cy="181.4" r=".51"/>
<circle cx="113.3" cy="181.4" r=".51"/>
<circle cx="118.4" cy="181.4" r=".51"/>
</g>
<text font-size="5.4" x="240.4" y="180.1">2.0</text>
<g font-size="2.7">
<text x="153.9" y="38.1">U$3</text>
<text x="153.9" y="130.6">ATMEGA32U4-AU</text>
</g>
<g font-size="2.5">
<text x="32.2" y="9.8">P50X</text>
<text x="70.7" y="10.5">MAX232</text>
<text x="141.2" y="10">J3</text>
<text x="192" y="8.7" transform="rotate(-90 192 8.7)">+12V</text>
<text x="240.3" y="8.7" transform="rotate(-90 240.3 8.7)">+5V</text>
<text x="93" y="16.3">RTS</text>
<text x="93" y="13.8">RX</text>
<text x="164.4" y="15.9">C4</text>
<text x="196.1" y="15.9">C7</text>
<text x="222.8" y="15.9">10µF</text>
<text x="236.9" y="15.9">1µF</text>
<text x="93" y="21.4">CTS</text>
<text x="93" y="18.8">TX</text>
<text x="141.2" y="20.1">DCJ0202</text>
<text x="164.4" y="21">10µF</text>
<text x="181.9" y="21.4">7812</text>
<text x="181.9" y="18.8">IC1</text>
<text x="196.1" y="21">10µF</text>
<text x="212.3" y="18.8">IC4</text>
<text x="212.3" y="21.4">7805</text>
<text x="224" y="21">C14</text>
<text x="238.1" y="21">C6</text>
<text x="15.5" y="25.2">COM</text>
<text x="93.3" y="28.6">10µF</text>
<text x="93.3" y="26.1">C2</text>
<text x="48.8" y="33.7">C12</text>
<text x="161.5" y="31.5">GND</text>
<text x="176.8" y="31.5">GND</text>
<text x="207.3" y="31.5">GND</text>
<text x="227.6" y="31.5">GND</text>
<text x="240.3" y="31.5">GND</text>
<text x="47.6" y="36.2">10µF</text>
<text x="47.6" y="41.3">10µF</text>
<text x="48.8" y="38.8">C13</text>
<text x="93.3" y="38.8">10µF</text>
<text x="93.3" y="36.2">C9</text>
<text x="128.5" y="39.1" transform="rotate(-90 128.5 39.1)">+5V</text>
<text x="137.4" y="40.2">R10</text>
<text x="146.3" y="41.7">RST</text>
<text x="14.2" y="44.2">GND</text>
<text x="25" y="43.5">+5V</text>
<text x="32.8" y="47">VCC</text>
<text x="76.4" y="46.6">IC2</text>
<text x="137.4" y="45">10k</text>
<text x="214.9" y="46.8">SS</text>
<text x="229.7" y="46.4" transform="rotate(-90 229.7 46.4)">C5</text>
<text x="214.9" y="49.3">SCK</text>
<text x="214.9" y="51.9">MOSI</text>
<text x="224.7" y="49.7" transform="rotate(-90 224.7 49.7)">0,1µF</text>
<text x="29.5" y="56.9" transform="rotate(-90 29.5 56.9)">+12V</text>
<text x="45.7" y="57.9">47</text>
<text x="60" y="58.7">BC547</text>
<text x="60" y="56.2">T2</text>
<text x="80.3" y="56.9" transform="rotate(-90 80.3 56.9)">+12V</text>
<text x="214.9" y="56.9">RTS</text>
<text x="214.9" y="54.4">MISO</text>
<text x="230.1" y="56.9">GND</text>
<text x="45.3" y="62.8">R8</text>
<text x="75" y="65.6">10k</text>
<text x="133.6" y="64.5">GND</text>
<text x="217.4" y="62">D10*</text>
<text x="49.8" y="69.6">T1</text>
<text x="75.8" y="70.4">R9</text>
<text x="123.1" y="70.6" transform="rotate(-90 123.1 70.6)">C10</text>
<text x="128.1" y="70.6" transform="rotate(-90 128.1 70.6)">18p</text>
<text x="217.4" y="69.6">D05*</text>
<text x="20.3" y="73.3">LN VCC</text>
<text x="39.6" y="73.4">JP2</text>
<text x="49.8" y="72.2">BC547</text>
<text x="217.4" y="72.2">D13*</text>
<text x="217.4" y="77.2">INT0</text>
<text x="10" y="83.6">LocoNet</text>
<text x="25.2" y="80.3">JP1</text>
<text x="39.6" y="80.4">LN Pullup</text>
<text x="56.5" y="83.3">4,7k</text>
<text x="63.8" y="83.4">R7</text>
<text x="123.1" y="80.8" transform="rotate(-90 123.1 80.8)">C11</text>
<text x="128.1" y="80.8" transform="rotate(-90 128.1 80.8)">18p</text>
<text x="132.3" y="82.3" transform="rotate(-90 132.3 82.3)">Q1</text>
<text x="141.2" y="82.3" transform="rotate(-90 141.2 82.3)">16Mhz</text>
<text x="212.3" y="79.8">DCC</text>
<text x="212.3" y="82.3">RX</text>
<text x="231.1" y="81.8" transform="rotate(-90 231.1 81.8)">P50X_LED</text>
<text x="238.8" y="81.8" transform="rotate(-90 238.8 81.8)">LOCONET_LED</text>
<text x="246.4" y="81.8" transform="rotate(-90 246.4 81.8)">FUNK_LED</text>
<text x="77.7" y="89.9">LN_RX</text>
<text x="77.7" y="84.9">LN_TX</text>
<text x="113.3" y="89.9">GND</text>
<text x="130" y="88.4" transform="rotate(-90 130 88.4)">5V</text>
<text x="212.3" y="87.4">LN_RX</text>
<text x="212.3" y="84.9">TX</text>
<text x="57.8" y="93.5">1M</text>
<text x="63.8" y="93.5">R4</text>
<text x="109.5" y="93.5">R2</text>
<text x="212.3" y="92.5">LN_TX</text>
<text x="212.3" y="95">CTS</text>
<text x="226.1" y="92.9" transform="rotate(-90 226.1 92.9)">470</text>
<text x="230.8" y="93.1" transform="rotate(-90 230.8 93.1)">R11</text>
<text x="233.7" y="92.9" transform="rotate(-90 233.7 92.9)">470</text>
<text x="238.5" y="91.9" transform="rotate(-90 238.5 91.9)">R3</text>
<text x="241.3" y="92.9" transform="rotate(-90 241.3 92.9)">470</text>
<text x="246.1" y="93.3" transform="rotate(-90 246.1 93.3)">R12</text>
<text x="16.7" y="101.9">J2</text>
<text x="39.2" y="100.1">T4</text>
<text x="71.1" y="101.7" transform="rotate(-90 71.1 101.7)">470k</text>
<text x="75.9" y="99.5" transform="rotate(-90 75.9 99.5)">R6</text>
<text x="91.2" y="99.9">X2</text>
<text x="109.5" y="98.3">22</text>
<text x="124.5" y="96">22</text>
<text x="129.8" y="96.1">R1</text>
<text x="30.9" y="102.7">BC337-40</text>
<text x="91.7" y="103.4">USB</text>
<text x="113.6" y="104.8">C3</text>
<text x="24.4" y="112.8">GND</text>
<text x="42.2" y="112.8">GND</text>
<text x="70.1" y="112.8">GND</text>
<text x="113.6" y="109.9">10µF</text>
<text x="127" y="109" transform="rotate(-90 127 109)">R5</text>
<text x="131.8" y="109" transform="rotate(-90 131.8 109)">470</text>
<text x="148.1" y="109.6" transform="rotate(-90 148.1 109.6)">UCAP</text>
<text x="232.7" y="110.3">GND</text>
<text x="14.2" y="116.1">DCC (optional)</text>
<text x="34.6" y="117.9">DCC</text>
<text x="145.9" y="116.4" transform="rotate(-90 145.9 116.4)">1µF</text>
<text x="148.5" y="116.4" transform="rotate(-90 148.5 116.4)">C1</text>
<text x="13.7" y="124">X3</text>
<text x="132.1" y="122.5" transform="rotate(-90 132.1 122.5)">USB_LED</text>
<text x="32" y="128">GND</text>
<text x="103.1" y="128">GND</text>
<text x="126" y="128">GND</text>
<text x="138.7" y="128">GND</text>
<text x="240.3" y="130.6" transform="rotate(-90 240.3 130.6)">+5V</text>
<text x="11.7" y="135.6">+3.3V</text>
<text x="161.5" y="136.3">RFM12 Connect</text>
<text x="199.6" y="135.6">MISO</text>
<text x="215.6" y="132.3">J1</text>
<text x="39.6" y="141.4">RFM12 Connect</text>
<text x="181.9" y="143.3">INT0</text>
<text x="181.9" y="138.2">SS</text>
<text x="199.6" y="138.2">SCK</text>
<text x="199.6" y="140.7">RST</text>
<text x="235.2" y="138.2">MOSI</text>
<text x="39.6" y="144.5">JP4</text>
<text x="43.8" y="149.4">4,7k</text>
<text x="51.1" y="149.4">R13</text>
<text x="59" y="149.4">4,7k</text>
<text x="66.3" y="149.4">R16</text>
<text x="159.8" y="146.3">JP3</text>
<text x="189.5" y="148.3">GND</text>
<text x="212.8" y="145.8">AVR_SPI_PRG</text>
<text x="240.3" y="148.3">GND</text>
<text x="16.8" y="157.7">LD33V</text>
<text x="44.8" y="167.9">AVR_SPI_PRG</text>
<text x="71.1" y="167.1" transform="rotate(-90 71.1 167.1)">4,7k</text>
<text x="75.9" y="166.9" transform="rotate(-90 75.9 166.9)">R15</text>
<text x="78.8" y="166.4" transform="rotate(-90 78.8 166.4)">10k</text>
<text x="83.8" y="166.4" transform="rotate(-90 83.8 166.4)">10k</text>
<text x="88.9" y="166.4" transform="rotate(-90 88.9 166.4)">10k</text>
<text x="8.1" y="170.8">C8</text>
<text x="23" y="168.7">IC3</text>
<text x="78.5" y="172" transform="rotate(-90 78.5 172)">R17</text>
<text x="83.5" y="172" transform="rotate(-90 83.5 172)">R18</text>
<text x="88.6" y="172" transform="rotate(-90 88.6 172)">R19</text>
<text x="8.1" y="175.9">10µF</text>
<text x="129.3" y="178.7">Antenne</text>
<text x="24.4" y="181.4">MASSE</text>
<text x="60.7" y="180.6">J4</text>
<text x="134.4" y="185.7">JP5</text>
</g>
<text font-size="2.3" x="113.3" y="156">RFM12</text>
<g font-size="2.1">
<text x="18.3" y="10.9">9</text>
<text x="29.3" y="10.9">5</text>
<text x="149.2" y="10.9">1</text>
<text x="174.9" y="11.9">IN</text>
<text x="180" y="11.9">OUT</text>
<text x="205.4" y="11.9">IN</text>
<text x="210.4" y="11.9">OUT</text>
<text x="18.3" y="16">7</text>
<text x="18.3" y="13.4">8</text>
<text x="29.3" y="16">3</text>
<text x="29.3" y="13.4">4</text>
<text x="55.2" y="15.9">13</text>
<text x="56.4" y="13.4">8</text>
<text x="62.3" y="17.1">R1IN</text>
<text x="62.3" y="14.5">R2IN</text>
<text x="70.7" y="17.1">R1OUT</text>
<text x="70.7" y="14.5">R2OUT</text>
<text x="82.6" y="16">12</text>
<text x="82.6" y="13.4">9</text>
<text x="149.2" y="13.4">2</text>
<text x="149.2" y="16">3</text>
<text x="177.3" y="15.5">GND</text>
<text x="207.8" y="15.5">GND</text>
<text x="18.3" y="18.5">6</text>
<text x="29.3" y="18.5">2</text>
<text x="29.3" y="21">1</text>
<text x="55.2" y="21">14</text>
<text x="56.4" y="18.5">7</text>
<text x="62.3" y="22.1">T1OUT</text>
<text x="62.3" y="19.6">T2OUT</text>
<text x="73.3" y="22.1">T1IN</text>
<text x="73.3" y="19.6">T2IN</text>
<text x="82.6" y="21">11</text>
<text x="82.6" y="18.5">10</text>
<text x="74.5" y="27.2">C2-</text>
<text x="82.6" y="26.1">5</text>
<text x="56.4" y="33.7">6</text>
<text x="62.3" y="34.8">V-</text>
<text x="74" y="32.3">C2+</text>
<text x="82.6" y="31.2">4</text>
<text x="56.4" y="38.8">2</text>
<text x="62.3" y="39.9">V+</text>
<text x="74.5" y="37.4">C1-</text>
<text x="82.6" y="41.3">1</text>
<text x="82.6" y="36.3">3</text>
<text x="149.2" y="41.3">13</text>
<text x="204.5" y="41.3">42</text>
<text x="74" y="42.5">C1+</text>
<text x="149.2" y="46.4">14</text>
<text x="156.2" y="42.5">RESET</text>
<text x="156.2" y="47.5">VCC</text>
<text x="183.3" y="47.5">(SS/PCINT0)PB0</text>
<text x="194.1" y="42.5">AREF</text>
<text x="204.5" y="46.4">8</text>
<text x="149.2" y="48.9">34</text>
<text x="156.2" y="50.1">VCC2</text>
<text x="176.6" y="52.6">(PDI/PCINT2/MOSI)PB2</text>
<text x="180.6" y="50.1">(PCINT1/SCLK)PB1</text>
<text x="204.5" y="48.9">9</text>
<text x="204.5" y="51.5">10</text>
<text x="149.2" y="54">15</text>
<text x="149.2" y="56.6">23</text>
<text x="149.2" y="59.1">35</text>
<text x="156.2" y="55.2">GND</text>
<text x="156.2" y="57.7">GND2</text>
<text x="175.5" y="55.2">(PDO/PCINT3/MISO)PB3</text>
<text x="179.4" y="57.7">(PCINT4/ADC11)PB4</text>
<text x="204.5" y="54">11</text>
<text x="204.5" y="56.6">28</text>
<text x="204.5" y="59.1">29</text>
<text x="149.2" y="61.6">43</text>
<text x="156.2" y="60.2">GND3</text>
<text x="156.2" y="62.8">GND4</text>
<text x="166.5" y="60.2">(PCINT5/OC1A/OC4B/ADC12)PB5</text>
<text x="166.5" y="62.8">(PCINT6/OC1B/OC4B/ADC13)PB6</text>
<text x="169" y="65.3">(PCINT7/OC0A/OC1C/RTS)PB7</text>
<text x="204.5" y="61.6">30</text>
<text x="204.5" y="64.2">12</text>
<text x="149.2" y="66.7">24</text>
<text x="149.2" y="69.3">44</text>
<text x="156.2" y="67.9">AVCC</text>
<text x="156.2" y="70.4">AVCC2</text>
<text x="182" y="70.4">(OC3A/OC4A)PC6</text>
<text x="204.5" y="69.3">31</text>
<text x="204.5" y="71.8">32</text>
<text x="29.8" y="76.9">1</text>
<text x="29.8" y="74.4">2</text>
<text x="38.1" y="74.4">1</text>
<text x="38.1" y="76.9">2</text>
<text x="135.8" y="74.4" transform="rotate(-90 135.8 74.4)">2</text>
<text x="149.2" y="74.3">17</text>
<text x="156.2" y="75.5">XTAL1</text>
<text x="177.2" y="72.9">(ICP3/CLK0/OC4A)PC7</text>
<text x="204.5" y="76.9">18</text>
<text x="135.8" y="81.3" transform="rotate(-90 135.8 81.3)">1</text>
<text x="149.2" y="82">16</text>
<text x="156.2" y="83.1">XTAL2</text>
<text x="177" y="78">(OSC0B/SCL/INT0)PD0</text>
<text x="183.3" y="83.1">(RXD1/INT2)PD2</text>
<text x="184.6" y="80.6">(SDA/INT1)PD1</text>
<text x="204.5" y="79.4">19</text>
<text x="204.5" y="82">20</text>
<text x="13.3" y="88.2">5</text>
<text x="13.3" y="85.6">6</text>
<text x="98.4" y="89.6">4</text>
<text x="150.4" y="87">2</text>
<text x="150.4" y="89.6">3</text>
<text x="156.2" y="88.2">UVCC</text>
<text x="183.2" y="88.2">(ICP1/ADC8)PD4</text>
<text x="183.6" y="85.6">(TXD1/INT3)PD3</text>
<text x="204.5" y="84.5">21</text>
<text x="204.5" y="87">25</text>
<text x="204.5" y="89.6">22</text>
<text x="13.3" y="95.8">2</text>
<text x="13.3" y="93.3">3</text>
<text x="13.3" y="90.7">4</text>
<text x="98.4" y="94.7">2</text>
<text x="98.4" y="92.1">3</text>
<text x="150.4" y="92.1">4</text>
<text x="150.4" y="94.7">5</text>
<text x="156.2" y="90.7">D-</text>
<text x="156.2" y="93.3">D+</text>
<text x="156.2" y="95.8">UGND</text>
<text x="177.7" y="95.8">(T0/OC4D/ADC10)PD7</text>
<text x="178.9" y="93.3">(T1/OC4D/ADC9)PD6</text>
<text x="183.8" y="90.7">(XCK1/CTS)PD5</text>
<text x="204.5" y="92.1">26</text>
<text x="204.5" y="94.7">27</text>
<text x="13.3" y="98.3">1</text>
<text x="98.4" y="97.2">1</text>
<text x="150.4" y="97.2">6</text>
<text x="150.4" y="99.7">7</text>
<text x="156.2" y="98.3">UCAP</text>
<text x="156.2" y="100.9">VBUS</text>
<text x="189.3" y="100.9">(HWB)PE2</text>
<text x="204.5" y="99.8">33</text>
<text x="184.4" y="103.4">(INT6/AIN0)PE6</text>
<text x="204.5" y="102.3">1</text>
<text x="204.5" y="107.4">41</text>
<text x="183.9" y="113.6">(ADC4/TCK)PF4</text>
<text x="188.8" y="108.5">(ADC0)PF0</text>
<text x="188.8" y="111">(ADC1)PF1</text>
<text x="204.5" y="109.9">40</text>
<text x="204.5" y="112.5">39</text>
<text x="13.3" y="118.7">2</text>
<text x="183.7" y="118.7">(ADC6/TDO)PF6</text>
<text x="183.7" y="116.1">(ADC5/TMS)PF5</text>
<text x="204.5" y="115">38</text>
<text x="204.5" y="117.5">37</text>
<text x="13.3" y="121.2">1</text>
<text x="184.7" y="121.2">(ADC7/TDI)PF7</text>
<text x="204.5" y="120.1">36</text>
<text x="161.9" y="137.9">3</text>
<text x="216.4" y="135.3">1</text>
<text x="216.4" y="137.9">3</text>
<text x="224.8" y="135.3">2</text>
<text x="224.8" y="137.9">4</text>
<text x="115.5" y="140.9" transform="rotate(-90 115.5 140.9)">9</text>
<text x="161.9" y="142.9">1</text>
<text x="161.9" y="140.4">2</text>
<text x="216.4" y="140.4">5</text>
<text x="224.8" y="140.4">6</text>
<text x="31.7" y="144.8" transform="rotate(-90 31.7 144.8)">1</text>
<text x="34.2" y="144.8" transform="rotate(-90 34.2 144.8)">2</text>
<text x="36.7" y="144.8" transform="rotate(-90 36.7 144.8)">3</text>
<text x="95.9" y="145.5">14</text>
<text x="102.9" y="146.6">NSEL/</text>
<text x="125.9" y="149.1">NIRQ</text>
<text x="126.3" y="146.6">NINT</text>
<text x="136" y="145.5">11</text>
<text x="136" y="148">2</text>
<text x="95.9" y="155.6">12</text>
<text x="95.9" y="150.6">13</text>
<text x="97.1" y="153.1">1</text>
<text x="102.9" y="151.7">SCK</text>
<text x="102.9" y="154.2">SDO</text>
<text x="116.6" y="150.1" transform="rotate(-90 116.6 150.1)">VDD</text>
<text x="125.3" y="154.2">NRES</text>
<text x="136" y="153.1">6</text>
<text x="17.2" y="161.7">OUT</text>
<text x="24.2" y="161.7">IN</text>
<text x="97.1" y="160.7">3</text>
<text x="102.9" y="156.7">SDI</text>
<text x="102.9" y="161.8">FSK/DATA/NFFS</text>
<text x="19.9" y="165.4">ADJ</text>
<text x="97.1" y="163.2">4</text>
<text x="102.9" y="164.4">DCLK/CFIL/FFIT</text>
<text x="48.8" y="170.8">1</text>
<text x="48.8" y="173.4">3</text>
<text x="57.2" y="170.8">2</text>
<text x="57.2" y="173.4">4</text>
<text x="97.1" y="168.3">5</text>
<text x="102.9" y="169.4">CLK</text>
<text x="114" y="171.4" transform="rotate(-90 114 171.4)">GND</text>
<text x="119.1" y="171.4" transform="rotate(-90 119.1 171.4)">GND1</text>
<text x="127" y="169.4">ANT</text>
<text x="136" y="168.3">8</text>
<text x="48.8" y="175.9">5</text>
<text x="57.2" y="175.9">6</text>
<text x="112.9" y="177.3" transform="rotate(-90 112.9 177.3)">7</text>
<text x="118" y="178.5" transform="rotate(-90 118 178.5)">10</text>
<text x="127" y="181">2</text>
<text x="139" y="181">1</text>
</g>
<g font-size="1.8">
<text x="208" y="137.7">SCK</text>
<text x="208" y="134.9">MISO</text>
<text x="228.9" y="137.6">MOSI</text>
<text x="228.9" y="135.1">+5</text>
<text x="123.4" y="140.7">FRM12</text>
<text x="208" y="140.2">RESET</text>
<text x="228.9" y="140.2">GND</text>
<text x="40.4" y="173.2">SCK</text>
<text x="40.4" y="170.4">MISO</text>
<text x="61.2" y="173.1">MOSI</text>
<text x="61.2" y="170.7">+5</text>
<text x="40.4" y="175.8">RESET</text>
<text x="61.2" y="175.8">GND</text>
</g>
</svg>
